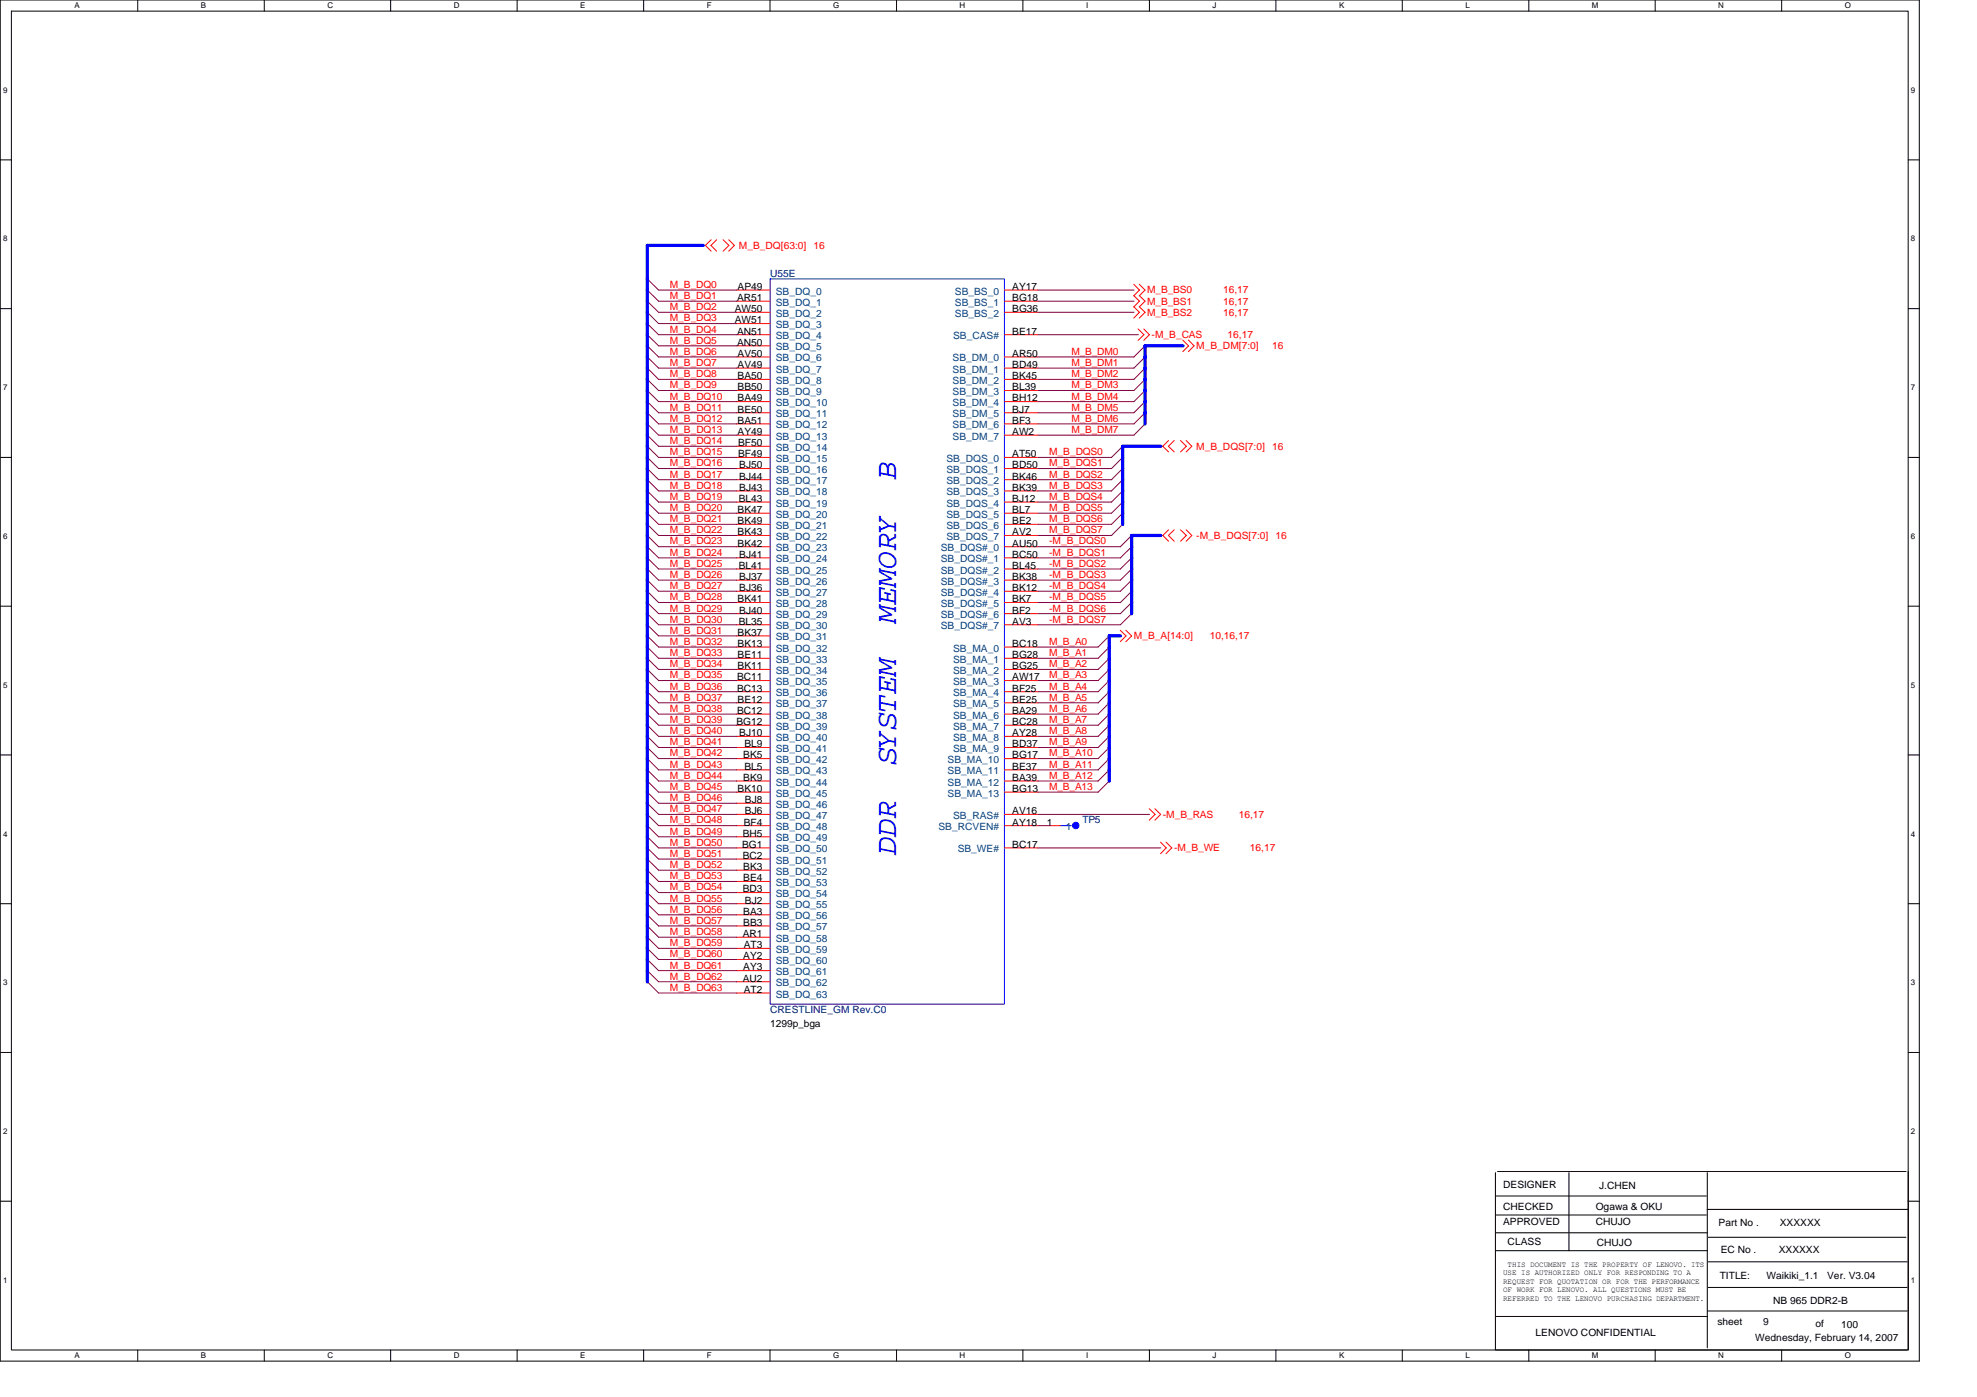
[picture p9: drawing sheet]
<svg xmlns="http://www.w3.org/2000/svg" width="297mm" height="210mm" viewBox="0 0 297 210" stroke-linecap="round" stroke-linejoin="round" font-family="sans-serif">
<path d="M0 0h288.4v204.5h-288.4zM1.7 1.7h285v201.1h-285z" fill="none" stroke="#000" stroke-width=".15"/>
<g fill="#fff">
<path d="M11.2 .2h.8v1.3h-.8z"/>
<path d="M11.2 203h.8v1.4h-.8z"/>
</g>
<path d="M20.7 0v1.7M20.7 202.8v1.7" fill="none" stroke="#000" stroke-width=".15"/>
<g fill="#fff">
<path d="M30.2 .2h.8v1.3h-.8z"/>
<path d="M30.2 203h.8v1.4h-.8z"/>
</g>
<path d="M39.7 0v1.7M39.7 202.8v1.7" fill="none" stroke="#000" stroke-width=".15"/>
<g fill="#fff">
<path d="M49.2 .2h.8v1.3h-.8z"/>
<path d="M49.2 203h.8v1.4h-.8z"/>
</g>
<path d="M58.7 0v1.7M58.7 202.8v1.7" fill="none" stroke="#000" stroke-width=".15"/>
<g fill="#fff">
<path d="M68.2 .2h.8v1.3h-.8z"/>
<path d="M68.2 203h.8v1.4h-.8z"/>
</g>
<path d="M77.7 0v1.7M77.7 202.8v1.7" fill="none" stroke="#000" stroke-width=".15"/>
<g fill="#fff">
<path d="M87.2 .2h.8v1.3h-.8z"/>
<path d="M87.2 203h.8v1.4h-.8z"/>
</g>
<path d="M96.7 0v1.7M96.7 202.8v1.7" fill="none" stroke="#000" stroke-width=".15"/>
<g fill="#fff">
<path d="M106.2 .2h.7v1.3h-.7z"/>
<path d="M106.2 203h.7v1.4h-.7z"/>
</g>
<path d="M115.7 0v1.7M115.7 202.8v1.7" fill="none" stroke="#000" stroke-width=".15"/>
<g fill="#fff">
<path d="M125.2 .2h.9v1.3h-.9z"/>
<path d="M125.2 203h.9v1.4h-.9z"/>
</g>
<path d="M134.7 0v1.7M134.7 202.8v1.7" fill="none" stroke="#000" stroke-width=".15"/>
<g fill="#fff">
<path d="M144.2 .2h.8v1.3h-.8z"/>
<path d="M144.2 203h.8v1.4h-.8z"/>
</g>
<path d="M153.7 0v1.7M153.7 202.8v1.7" fill="none" stroke="#000" stroke-width=".15"/>
<g fill="#fff">
<path d="M163.2 .2h.3v1.3h-.3z"/>
<path d="M163.2 203h.3v1.4h-.3z"/>
</g>
<path d="M172.7 0v1.7M172.7 202.8v1.7" fill="none" stroke="#000" stroke-width=".15"/>
<g fill="#fff">
<path d="M182.2 .2h.6v1.3h-.6z"/>
<path d="M182.2 203h.6v1.4h-.6z"/>
</g>
<path d="M191.7 0v1.7M191.7 202.8v1.7" fill="none" stroke="#000" stroke-width=".15"/>
<g fill="#fff">
<path d="M201.2 .2h.8v1.3h-.8z"/>
<path d="M201.2 203h.8v1.4h-.8z"/>
</g>
<path d="M210.7 0v1.7M210.7 202.8v1.7" fill="none" stroke="#000" stroke-width=".15"/>
<g fill="#fff">
<path d="M220.2 .2h.6v1.3h-.6z"/>
<path d="M220.2 203h.6v1.4h-.6z"/>
</g>
<path d="M229.7 0v1.7M229.7 202.8v1.7" fill="none" stroke="#000" stroke-width=".15"/>
<g fill="#fff">
<path d="M239.2 .2h.9v1.3h-.9z"/>
<path d="M239.2 203h.9v1.4h-.9z"/>
</g>
<path d="M248.7 0v1.7M248.7 202.8v1.7" fill="none" stroke="#000" stroke-width=".15"/>
<g fill="#fff">
<path d="M258.2 .2h.8v1.3h-.8z"/>
<path d="M258.2 203h.8v1.4h-.8z"/>
</g>
<path d="M267.7 0v1.7M267.7 202.8v1.7" fill="none" stroke="#000" stroke-width=".15"/>
<g fill="#fff">
<path d="M277.2 .2h.9v1.3h-.9z"/>
<path d="M277.2 203h.9v1.4h-.9z"/>
<path d="M.5 12.8h.6v1.4h-.6z"/>
<path d="M287.1 12.8h.7v1.4h-.7z"/>
<path d="M.5 35.2h.6v1.3h-.6z"/>
<path d="M287.1 35.2h.7v1.3h-.7z"/>
</g>
<path d="M0 24h1.7M286.7 24h1.7" fill="none" stroke="#000" stroke-width=".15"/>
<g fill="#fff">
<path d="M.5 57.6h.6v1.3h-.6z"/>
<path d="M287.1 57.6h.7v1.3h-.7z"/>
</g>
<path d="M0 46.4h1.7M286.7 46.4h1.7" fill="none" stroke="#000" stroke-width=".15"/>
<g fill="#fff">
<path d="M.5 79.9h.6v1.3h-.6z"/>
<path d="M287.1 79.9h.7v1.3h-.7z"/>
</g>
<path d="M0 68.7h1.7M286.7 68.7h1.7" fill="none" stroke="#000" stroke-width=".15"/>
<g fill="#fff">
<path d="M.5 102.3h.6v1.3h-.6z"/>
<path d="M287.1 102.3h.7v1.3h-.7z"/>
</g>
<path d="M0 91.1h1.7M286.7 91.1h1.7" fill="none" stroke="#000" stroke-width=".15"/>
<g fill="#fff">
<path d="M.5 124.6h.6v1.3h-.6z"/>
<path d="M287.1 124.6h.7v1.3h-.7z"/>
</g>
<path d="M0 113.4h1.7M286.7 113.4h1.7" fill="none" stroke="#000" stroke-width=".15"/>
<g fill="#fff">
<path d="M.5 147h.6v1.3h-.6z"/>
<path d="M287.1 147h.7v1.3h-.7z"/>
</g>
<path d="M0 135.8h1.7M286.7 135.8h1.7" fill="none" stroke="#000" stroke-width=".15"/>
<g fill="#fff">
<path d="M.5 169.3h.6v1.3h-.6z"/>
<path d="M287.1 169.3h.7v1.3h-.7z"/>
</g>
<path d="M0 158.1h1.7M286.7 158.1h1.7" fill="none" stroke="#000" stroke-width=".15"/>
<g fill="#fff">
<path d="M.5 191.7h.6v1.3h-.6z"/>
<path d="M287.1 191.7h.7v1.3h-.7z"/>
</g>
<g fill="none" stroke="#000" stroke-width=".15">
<path d="M224.7 179.7h31.7M224.7 176.2v26.7M225 176h61.4M235.7 176.2v11.7M256.5 176.2v26.3M286.7 176v26.8M0 180.5h1.7M224.7 182.6h31.7M224.7 185.2h31.8M224.7 187.9h31.8M224.7 197.8h31.8M256.5 181.7h30.2"/>
<path d="M256.5 197h30.1M256.7 189.6h29.8M256.7 185.9h29.7M256.7 193.4h29.8M286.7 180.5h1.7M224.8 202.8h61.7"/>
</g>
<g fill="none" stroke="#f00" stroke-width=".15">
<path d="M106.8 36l-.8 .9 .8 .8M107.7 36l-.9 .9 .9 .8M108.6 36l.9 .9-.9 .8M109.5 36l.8 .9-.8 .8M110.7 43.6h5M110.7 45.3h5M110.7 46.9h5M110.7 48.6h5M110.7 50.3h5M110.7 52h5M110.7 53.6h5M110.7 55.3h5"/>
<path d="M110.7 57h5M110.7 58.7h5M150.9 43.6h5M150.9 45.3h5M150.9 46.9h5M150.9 50.3h5M150.9 53.6h5M150.9 55.3h5M150.9 57h5M150.9 58.7h5M170.3 42.7l.9 .9-.9 .8M170.3 46.1l.9 .8-.9 .9"/>
<path d="M170.3 44.4l.9 .9-.9 .8M171 49.4l.9 .9-.9 .8M171.2 42.7l.8 .9-.8 .8M171.2 46.1l.8 .8-.8 .9M171.2 44.4l.8 .9-.8 .8M171.8 49.4l.9 .9-.9 .8M177.7 51.1l.9 .9-.9 .8M178.6 51.1l.8 .9-.8 .8M110.7 60.3h5M110.7 62h5M110.7 63.7h5M110.7 65.4h5"/>
<path d="M110.7 67.1h5M110.7 68.7h5M110.7 70.4h5M110.7 72.1h5M110.7 73.8h5M110.7 75.4h5M110.7 77.1h5M110.7 78.8h5M150.9 60.3h5M150.9 62h5M150.9 63.7h5M150.9 65.4h5"/>
<path d="M150.9 68.7h5M150.9 70.4h5M150.9 72.1h5M150.9 73.8h5M150.9 75.4h5M150.9 77.1h5M150.9 78.8h5M175.6 66.2l-.9 .9 .9 .8M175.6 79.6l-.9 .9 .9 .8M176.4 66.2l-.8 .9 .8 .8M176.4 79.6l-.8 .9 .8 .8M177.4 66.2l.8 .9-.8 .8"/>
<path d="M177.4 79.6l.8 .9-.8 .8M178.2 66.2l.9 .9-.9 .8M178.2 79.6l.9 .9-.9 .8M110.7 80.5h5M110.7 82.1h5M110.7 83.8h5M110.7 85.5h5M110.7 87.2h5M110.7 88.8h5M110.7 90.5h5M110.7 92.2h5M110.7 93.9h5"/>
<path d="M110.7 95.5h5M110.7 97.2h5M110.7 98.9h5M150.9 80.5h5M150.9 82.1h5M150.9 83.8h5M150.9 85.5h5M150.9 87.2h5M150.9 88.8h5M150.9 90.5h5M150.9 92.2h5M150.9 93.9h5"/>
<path d="M150.9 97.2h5M150.9 98.9h5M168.3 94.7l.9 .8-.9 .9M169.2 94.7l.8 .8-.8 .9M110.7 100.6h5M110.7 102.3h5M110.7 103.9h5M110.7 105.6h5M110.7 107.3h5M110.7 109h5M110.7 110.6h5M110.7 112.3h5"/>
<path d="M110.7 114h5M110.7 115.7h5M110.7 117.3h5M110.7 119h5M150.9 100.6h5M150.9 102.3h5M150.9 103.9h5M150.9 105.6h5M150.9 107.3h5M150.9 109h5M150.9 110.6h5M150.9 112.3h5"/>
<path d="M150.9 114h5M150.9 115.7h5M150.9 117.3h5M150.9 119h5M110.7 124.1h5M110.7 120.7h5M110.7 122.4h5M110.7 125.7h5M110.7 127.4h5M110.7 129.1h5M110.7 130.7h5M110.7 132.4h5"/>
<path d="M110.7 134.1h5M110.7 135.8h5M110.7 137.5h5M110.7 139.1h5M150.9 124.1h5M150.9 122.4h5M150.9 127.4h5M157.6 124.1h1.7M172.7 121.5l.8 .9-.8 .8M173.5 121.5l.9 .9-.9 .8M174.4 126.5l.8 .9-.8 .9M175.2 126.5l.9 .9-.9 .9"/>
<path d="M110.7 140.8h5M110.7 142.5h5M110.7 144.2h5M110.7 145.8h5M110.7 147.5h5M110.7 149.2h5"/>
</g>
<circle cx="161.6" cy="124" r=".49" fill="#00f" stroke="#00f" stroke-width=".15"/>
<path d="M115.7 41.9h35.2v109h-35.2zM159.3 124.1h1.7" fill="none" stroke="#00f" stroke-width=".15"/>
<g fill="none" stroke="#800040" stroke-width=".15">
<path d="M97.2 58.7l1.8 1.6h11.7M97.2 46.9l1.8 1.7h11.7M97.2 48.6l1.8 1.7h11.7M97.2 41.9l1.8 1.7h11.7M97.2 51.9l1.8 1.7h11.7M97.2 57l1.8 1.7h11.7M97.2 55.3l1.8 1.7h11.7M97.2 43.6l1.8 1.7h11.7M97.2 45.2l1.8 1.7h11.7M97.2 50.3l1.8 1.7h11.7M97.2 53.6l1.8 1.7h11.7M155.9 43.6h14.5"/>
<path d="M155.9 45.3h14.5M155.9 46.9h14.5M155.9 50.3h15.1M172.1 58.7l-1.7 1.6h-14.5M172.1 57l-1.7 1.7h-14.5M172.1 53.6l-1.7 1.7h-14.5M172.1 51.9l-1.7 1.7h-14.5M172.1 55.3l-1.7 1.7h-14.5M97.2 62l1.8 1.7h11.7M97.2 72.1l1.8 1.7h11.7M97.2 77.1l1.8 1.7h11.7M97.2 60.3l1.8 1.7h11.7"/>
<path d="M97.2 70.4l1.8 1.7h11.7M97.2 65.4l1.8 1.7h11.7M97.2 63.7l1.8 1.7h11.7M97.2 73.7l1.8 1.7h11.7M97.2 68.7l1.8 1.7h11.7M97.2 78.8l1.8 1.7h11.7M97.2 75.4l1.8 1.7h11.7M97.2 67l1.8 1.7h11.7M155.9 75.4h11.1M155.9 70.4h11.1M155.9 73.8h11.1M155.9 77.1h11.1"/>
<path d="M155.9 72.1h11.1M155.9 78.8h11.1M155.9 68.7h11.1M168.7 70.4l-1.7 1.7M168.7 75.4l-1.7 1.7M168.7 67l-1.7 1.7M168.7 73.7l-1.7 1.7M168.7 72.1l-1.7 1.7M168.7 68.7l-1.7 1.7M168.7 77.1l-1.7 1.7M168.7 78.8l-1.7 1.7M172.1 63.7l-1.7 1.7h-14.5"/>
<path d="M172.1 60.3l-1.7 1.7h-14.5M172.1 62l-1.7 1.7h-14.5M97.2 82.1l1.8 1.7h11.7M97.2 97.2l1.8 1.7h11.7M97.2 87.1l1.8 1.7h11.7M97.2 93.9l1.8 1.6h11.7M97.2 83.8l1.8 1.7h11.7M97.2 85.5l1.8 1.7h11.7M97.2 88.8l1.8 1.7h11.7M97.2 98.9l1.8 1.7h11.7M97.2 80.4l1.8 1.7h11.7M97.2 95.5l1.8 1.7h11.7"/>
<path d="M97.2 90.5l1.8 1.7h11.7M97.2 92.2l1.8 1.7h11.7M155.9 80.5h11.1M166.7 97.2l-1.7 1.7h-9.1M166.7 95.5l-1.7 1.7h-9.1M166.7 98.9l-1.7 1.7h-9.1M170 88.8l-1.7 1.7h-12.4M170 80.4l-1.7 1.7h-12.4M170 83.8l-1.7 1.7h-12.4M170 87.1l-1.7 1.7h-12.4M170 92.2l-1.7 1.7h-12.4M170 85.5l-1.7 1.7h-12.4"/>
<path d="M170 90.5l-1.7 1.7h-12.4M170 82.1l-1.7 1.7h-12.4M97.2 115.7l1.8 1.6h11.7M97.2 103.9l1.8 1.7h11.7M97.2 107.3l1.8 1.7h11.7M97.2 112.3l1.8 1.7h11.7M97.2 108.9l1.8 1.7h11.7M97.2 102.2l1.8 1.7h11.7M97.2 110.6l1.8 1.7h11.7M97.2 100.6l1.8 1.7h11.7M97.2 119l1.8 1.7h11.7M97.2 105.6l1.8 1.7h11.7"/>
<path d="M97.2 114l1.8 1.7h11.7M97.2 117.3l1.8 1.7h11.7M166.7 114l-1.7 1.7h-9.1M166.7 107.3l-1.7 1.7h-9.1M166.7 102.2l-1.7 1.7h-9.1M166.7 112.3l-1.7 1.7h-9.1M166.7 110.6l-1.7 1.7h-9.1M166.7 108.9l-1.7 1.7h-9.1M166.7 105.6l-1.7 1.7h-9.1M166.7 103.9l-1.7 1.7h-9.1M166.7 100.6l-1.7 1.7h-9.1M166.7 115.7l-1.7 1.6h-9.1"/>
<path d="M166.7 117.3l-1.7 1.7h-9.1M97.2 125.7l1.8 1.7h11.7M97.2 130.7l1.8 1.7h11.7M97.2 137.4l1.8 1.7h11.7M97.2 139.1l1.8 1.7h11.7M97.2 132.4l1.8 1.7h11.7M97.2 127.4l1.8 1.7h11.7M97.2 134.1l1.8 1.7h11.7M97.2 120.7l1.8 1.7h11.7M97.2 129.1l1.8 1.6h11.7M97.2 122.3l1.8 1.8h11.7M97.2 124l1.8 1.7h11.7"/>
<path d="M97.2 135.8l1.8 1.7h11.7M155.9 127.4h18.5M155.9 122.4h16.8M155.9 124.1h1.7M97.2 142.5l1.8 1.7h11.7M97.2 147.5l1.8 1.7h11.7M97.2 140.8l1.8 1.7h11.7M97.2 145.8l1.8 1.7h11.7M97.2 144.1l1.8 1.7h11.7"/>
</g>
<path d="M105.7 36.9h-8.4v110.6M177.8 52h-5.8v11.7M174.4 67.1h-5.7v11.7M168.4 95.5h-1.7v21.9M174.4 80.5h-4.4v11.7" fill="none" stroke="#00f" stroke-width=".49"/>
<g font-size="4.5" fill="#00f">
<text x="134.6" y="72.1" transform="rotate(-90 134.6 72.1)">B</text>
<text x="134.6" y="93.5" transform="rotate(-90 134.6 93.5)">MEMORY</text>
<text x="134.6" y="115" transform="rotate(-90 134.6 115)">SYSTEM</text>
<text x="134.6" y="128.4" transform="rotate(-90 134.6 128.4)">DDR</text>
</g>
<g font-size="1.5" fill="#f00">
<text x="111" y="37.4">M_B_DQ[63:0]</text>
<text x="122.2" y="37.4">16</text>
<text x="100.6" y="43.3">M_B_DQ0</text>
<text x="100.6" y="44.9">M_B_DQ1</text>
<text x="100.6" y="46.6">M_B_DQ2</text>
<text x="172.4" y="44.1">M_B_BS0</text>
<text x="172.4" y="47.5">M_B_BS2</text>
<text x="172.4" y="45.8">M_B_BS1</text>
<text x="183.8" y="44.1">16,17</text>
<text x="183.8" y="47.5">16,17</text>
<text x="183.8" y="45.8">16,17</text>
<text x="100.6" y="48.3">M_B_DQ3</text>
<text x="100.6" y="51.6">M_B_DQ5</text>
<text x="100.6" y="53.3">M_B_DQ6</text>
<text x="100.6" y="50">M_B_DQ4</text>
<text x="161" y="53.3">M_B_DM0</text>
<text x="173" y="50.8">-M_B_CAS</text>
<text x="179.7" y="52.5">M_B_DM[7:0]</text>
<text x="184.4" y="50.8">16,17</text>
<text x="191.2" y="52.5">16</text>
<text x="100.6" y="55">M_B_DQ7</text>
<text x="100.6" y="56.7">M_B_DQ8</text>
<text x="100.6" y="58.4">M_B_DQ9</text>
<text x="161" y="58.4">M_B_DM3</text>
<text x="161" y="56.7">M_B_DM2</text>
<text x="161" y="55">M_B_DM1</text>
<text x="100.6" y="63.4">M_B_DQ12</text>
<text x="100.6" y="61.7">M_B_DQ11</text>
<text x="100.6" y="65">M_B_DQ13</text>
<text x="100.6" y="60">M_B_DQ10</text>
<text x="161" y="61.7">M_B_DM5</text>
<text x="161" y="63.4">M_B_DM6</text>
<text x="161" y="65">M_B_DM7</text>
<text x="161" y="60">M_B_DM4</text>
<text x="100.6" y="71.8">M_B_DQ17</text>
<text x="100.6" y="70.1">M_B_DQ16</text>
<text x="100.6" y="68.4">M_B_DQ15</text>
<text x="100.6" y="66.7">M_B_DQ14</text>
<text x="157.6" y="70.1">M_B_DQS1</text>
<text x="157.6" y="68.4">M_B_DQS0</text>
<text x="157.6" y="71.8">M_B_DQS2</text>
<text x="179.7" y="67.6">M_B_DQS[7:0]</text>
<text x="191.2" y="67.6">16</text>
<text x="100.6" y="73.4">M_B_DQ18</text>
<text x="100.6" y="75.1">M_B_DQ19</text>
<text x="100.6" y="76.8">M_B_DQ20</text>
<text x="157.6" y="75.1">M_B_DQS4</text>
<text x="157.6" y="76.8">M_B_DQS5</text>
<text x="157.6" y="73.4">M_B_DQS3</text>
<text x="100.6" y="80.1">M_B_DQ22</text>
<text x="100.6" y="81.8">M_B_DQ23</text>
<text x="100.6" y="83.5">M_B_DQ24</text>
<text x="100.6" y="78.5">M_B_DQ21</text>
<text x="157.6" y="80.1">M_B_DQS7</text>
<text x="157.6" y="81.8">-M_B_DQS0</text>
<text x="157.6" y="78.5">M_B_DQS6</text>
<text x="157.6" y="83.5">-M_B_DQS1</text>
<text x="179.7" y="81">-M_B_DQS[7:0]</text>
<text x="191.6" y="81">16</text>
<text x="100.6" y="88.5">M_B_DQ27</text>
<text x="100.6" y="86.8">M_B_DQ26</text>
<text x="100.6" y="85.2">M_B_DQ25</text>
<text x="157.6" y="85.2">-M_B_DQS2</text>
<text x="157.6" y="88.5">-M_B_DQS4</text>
<text x="157.6" y="86.8">-M_B_DQS3</text>
<text x="100.6" y="91.9">M_B_DQ29</text>
<text x="100.6" y="95.2">M_B_DQ31</text>
<text x="100.6" y="93.6">M_B_DQ30</text>
<text x="100.6" y="90.2">M_B_DQ28</text>
<text x="157.6" y="91.9">-M_B_DQS6</text>
<text x="157.6" y="90.2">-M_B_DQS5</text>
<text x="157.6" y="93.6">-M_B_DQS7</text>
<text x="100.6" y="98.6">M_B_DQ33</text>
<text x="100.6" y="100.3">M_B_DQ34</text>
<text x="100.6" y="96.9">M_B_DQ32</text>
<text x="100.6" y="101.9">M_B_DQ35</text>
<text x="157.6" y="98.6">M_B_A1</text>
<text x="157.6" y="101.9">M_B_A3</text>
<text x="157.6" y="100.3">M_B_A2</text>
<text x="157.6" y="96.9">M_B_A0</text>
<text x="170.4" y="96.1">M_B_A[14:0]</text>
<text x="181.8" y="96.1">10,16,17</text>
<text x="100.6" y="103.6">M_B_DQ36</text>
<text x="100.6" y="105.3">M_B_DQ37</text>
<text x="100.6" y="107">M_B_DQ38</text>
<text x="157.6" y="105.3">M_B_A5</text>
<text x="157.6" y="107">M_B_A6</text>
<text x="157.6" y="103.6">M_B_A4</text>
<text x="100.6" y="108.6">M_B_DQ39</text>
<text x="100.6" y="112">M_B_DQ41</text>
<text x="100.6" y="110.3">M_B_DQ40</text>
<text x="100.6" y="113.7">M_B_DQ42</text>
<text x="157.6" y="110.3">M_B_A8</text>
<text x="157.6" y="113.7">M_B_A10</text>
<text x="157.6" y="108.6">M_B_A7</text>
<text x="157.6" y="112">M_B_A9</text>
<text x="100.6" y="117">M_B_DQ44</text>
<text x="100.6" y="115.3">M_B_DQ43</text>
<text x="100.6" y="118.7">M_B_DQ45</text>
<text x="157.6" y="118.7">M_B_A13</text>
<text x="157.6" y="115.3">M_B_A11</text>
<text x="157.6" y="117">M_B_A12</text>
<text x="100.6" y="120.4">M_B_DQ46</text>
<text x="100.6" y="122">M_B_DQ47</text>
<text x="100.6" y="125.4">M_B_DQ49</text>
<text x="100.6" y="123.7">M_B_DQ48</text>
<text x="174.7" y="122.9">-M_B_RAS</text>
<text x="186.1" y="122.9">16,17</text>
<text x="100.6" y="128.8">M_B_DQ51</text>
<text x="100.6" y="127.1">M_B_DQ50</text>
<text x="100.6" y="130.4">M_B_DQ52</text>
<text x="176.4" y="127.9">-M_B_WE</text>
<text x="187.8" y="127.9">16,17</text>
<text x="100.6" y="137.1">M_B_DQ56</text>
<text x="100.6" y="133.8">M_B_DQ54</text>
<text x="100.6" y="132.1">M_B_DQ53</text>
<text x="100.6" y="135.5">M_B_DQ55</text>
<text x="100.6" y="138.8">M_B_DQ57</text>
<text x="100.6" y="140.5">M_B_DQ58</text>
<text x="100.6" y="143.8">M_B_DQ60</text>
<text x="100.6" y="142.2">M_B_DQ59</text>
<text x="100.6" y="147.2">M_B_DQ62</text>
<text x="100.6" y="148.9">M_B_DQ63</text>
<text x="100.6" y="145.5">M_B_DQ61</text>
</g>
<g font-size="1.5" fill="#000080">
<text x="115.7" y="41.6">U55E</text>
<text x="162.6" y="123.7">TP5</text>
<text x="115.7" y="152.2">CRESTLINE_GM Rev.C0</text>
</g>
<g font-size="1.5">
<text x="110.4" y="46.9">AW50</text>
<text x="110.7" y="45.2">AR51</text>
<text x="110.8" y="43.6">AP49</text>
<text x="152.1" y="43.6">AY17</text>
<text x="152.1" y="45.2">BG18</text>
<text x="152.1" y="46.9">BG36</text>
<text x="110.4" y="48.6">AW51</text>
<text x="110.7" y="50.3">AN51</text>
<text x="110.7" y="51.9">AN50</text>
<text x="110.8" y="53.6">AV50</text>
<text x="152.1" y="50.3">BE17</text>
<text x="152.1" y="53.6">AR50</text>
<text x="110.8" y="55.3">AV49</text>
<text x="110.8" y="57">BA50</text>
<text x="110.8" y="58.7">BB50</text>
<text x="152.1" y="55.3">BD49</text>
<text x="152.1" y="57">BK45</text>
<text x="152.1" y="58.7">BL39</text>
<text x="110.8" y="60.3">BA49</text>
<text x="110.8" y="62">BE50</text>
<text x="110.8" y="63.7">BA51</text>
<text x="110.8" y="65.4">AY49</text>
<text x="152.1" y="60.3">BH12</text>
<text x="152.1" y="62">BJ7</text>
<text x="152.1" y="63.7">BF3</text>
<text x="152.1" y="65.4">AW2</text>
<text x="110.9" y="67">BF50</text>
<text x="110.9" y="68.7">BF49</text>
<text x="111.1" y="70.4">BJ50</text>
<text x="152.1" y="68.7">AT50</text>
<text x="152.1" y="70.4">BD50</text>
<text x="110.8" y="77.1">BK47</text>
<text x="111" y="75.4">BL43</text>
<text x="111.1" y="72.1">BJ44</text>
<text x="111.1" y="73.7">BJ43</text>
<text x="152.1" y="72.1">BK46</text>
<text x="152.1" y="73.7">BK39</text>
<text x="152.1" y="75.4">BJ12</text>
<text x="152.1" y="77.1">BL7</text>
<text x="110.8" y="78.8">BK49</text>
<text x="110.8" y="80.4">BK43</text>
<text x="110.8" y="82.1">BK42</text>
<text x="111.1" y="83.8">BJ41</text>
<text x="152.1" y="78.8">BE2</text>
<text x="152.1" y="80.4">AV2</text>
<text x="152.1" y="82.1">AU50</text>
<text x="152.1" y="83.8">BC50</text>
<text x="111" y="85.5">BL41</text>
<text x="111.1" y="87.1">BJ37</text>
<text x="111.1" y="88.8">BJ36</text>
<text x="152.1" y="85.5">BL45</text>
<text x="152.1" y="87.1">BK38</text>
<text x="152.1" y="88.8">BK12</text>
<text x="110.8" y="90.5">BK41</text>
<text x="110.8" y="95.5">BK37</text>
<text x="111" y="93.9">BL35</text>
<text x="111.1" y="92.2">BJ40</text>
<text x="152.1" y="90.5">BK7</text>
<text x="152.1" y="92.2">BF2</text>
<text x="152.1" y="93.9">AV3</text>
<text x="110.8" y="97.2">BK13</text>
<text x="110.8" y="98.9">BE11</text>
<text x="110.8" y="100.6">BK11</text>
<text x="152.1" y="97.2">BC18</text>
<text x="152.1" y="98.9">BG28</text>
<text x="152.1" y="100.6">BG25</text>
<text x="110.7" y="102.2">BC11</text>
<text x="110.7" y="103.9">BC13</text>
<text x="110.7" y="107.3">BC12</text>
<text x="110.8" y="105.6">BE12</text>
<text x="152.1" y="102.2">AW17</text>
<text x="152.1" y="103.9">BF25</text>
<text x="152.1" y="105.6">BE25</text>
<text x="152.1" y="107.3">BA29</text>
<text x="110.7" y="108.9">BG12</text>
<text x="111.1" y="110.6">BJ10</text>
<text x="111.7" y="114">BK5</text>
<text x="111.8" y="112.3">BL9</text>
<text x="152.1" y="114">BG17</text>
<text x="152.1" y="108.9">BC28</text>
<text x="152.1" y="110.6">AY28</text>
<text x="152.1" y="112.3">BD37</text>
<text x="110.8" y="119">BK10</text>
<text x="111.7" y="117.3">BK9</text>
<text x="111.8" y="115.7">BL5</text>
<text x="152.1" y="115.7">BE37</text>
<text x="152.1" y="117.3">BA39</text>
<text x="152.1" y="119">BG13</text>
<text x="111.6" y="125.7">BH5</text>
<text x="111.8" y="124">BF4</text>
<text x="111.9" y="120.7">BJ8</text>
<text x="111.9" y="122.3">BJ6</text>
<text x="152.1" y="122.3">AV16</text>
<text x="152.1" y="124">AY18</text>
<text x="157.3" y="124">1</text>
<text x="111.5" y="127.4">BG1</text>
<text x="111.6" y="129.1">BC2</text>
<text x="111.7" y="130.7">BK3</text>
<text x="152.1" y="127.4">BC17</text>
<text x="111.6" y="134.1">BD3</text>
<text x="111.7" y="132.4">BE4</text>
<text x="111.7" y="137.4">BA3</text>
<text x="111.9" y="135.8">BJ2</text>
<text x="111.6" y="140.8">AR1</text>
<text x="111.7" y="139.1">BB3</text>
<text x="111.8" y="142.5">AT3</text>
<text x="111.6" y="147.5">AU2</text>
<text x="111.7" y="144.1">AY2</text>
<text x="111.7" y="145.8">AY3</text>
<text x="111.8" y="149.2">AT2</text>
<text x="115.7" y="154.2">1299p_bga</text>
<text x="225.8" y="178.5">DESIGNER</text>
<text x="240.3" y="178.7">J.CHEN</text>
<text x="225.8" y="181.7">CHECKED</text>
<text x="225.8" y="184.1">APPROVED</text>
<text x="239.8" y="181.7">Ogawa &amp; OKU</text>
<text x="239.8" y="184.1">CHUJO</text>
<text x="258.2" y="184.3">Part No .</text>
<text x="267.4" y="184.3">XXXXXX</text>
<text x="226.5" y="187.1">CLASS</text>
<text x="239.9" y="187.3">CHUJO</text>
<text x="258.5" y="188.3">EC No .</text>
<text x="267.2" y="188.3">XXXXXX</text>
<text x="258.4" y="192.1">TITLE:</text>
<text x="265.4" y="192.1">Waikiki_1.1</text>
<text x="266.4" y="196">NB 965 DDR2-B</text>
<text x="274.5" y="192.1">Ver. V3.04</text>
<text x="230.7" y="200.7">LENOVO CONFIDENTIAL</text>
<text x="258" y="199.2">sheet</text>
<text x="263.7" y="201.5">Wednesday, February 14, 2007</text>
<text x="264.9" y="199.2">9</text>
<text x="272.8" y="199.3">of</text>
<text x="276.6" y="199.5">100</text>
</g>
<g font-size="1.5" fill="#004080">
<text x="116.6" y="44.3">SB_DQ_0</text>
<text x="116.6" y="45.9">SB_DQ_1</text>
<text x="116.6" y="47.6">SB_DQ_2</text>
<text x="143.5" y="44.3">SB_BS_0</text>
<text x="143.5" y="45.9">SB_BS_1</text>
<text x="143.5" y="47.6">SB_BS_2</text>
<text x="116.6" y="49.3">SB_DQ_3</text>
<text x="116.6" y="51">SB_DQ_4</text>
<text x="116.6" y="52.6">SB_DQ_5</text>
<text x="143.2" y="51">SB_CAS#</text>
<text x="116.6" y="54.3">SB_DQ_6</text>
<text x="116.6" y="56">SB_DQ_7</text>
<text x="116.6" y="57.7">SB_DQ_8</text>
<text x="116.6" y="59.4">SB_DQ_9</text>
<text x="143.1" y="54.3">SB_DM_0</text>
<text x="143.1" y="56">SB_DM_1</text>
<text x="143.1" y="57.7">SB_DM_2</text>
<text x="143.1" y="59.4">SB_DM_3</text>
<text x="116.6" y="61">SB_DQ_10</text>
<text x="116.6" y="62.7">SB_DQ_11</text>
<text x="116.6" y="64.4">SB_DQ_12</text>
<text x="143.1" y="61">SB_DM_4</text>
<text x="143.1" y="62.7">SB_DM_5</text>
<text x="143.1" y="64.4">SB_DM_6</text>
<text x="116.6" y="66.1">SB_DQ_13</text>
<text x="116.6" y="67.7">SB_DQ_14</text>
<text x="116.6" y="69.4">SB_DQ_15</text>
<text x="116.6" y="71.1">SB_DQ_16</text>
<text x="142.2" y="69.4">SB_DQS_0</text>
<text x="142.2" y="71.1">SB_DQS_1</text>
<text x="143.1" y="66.1">SB_DM_7</text>
<text x="116.6" y="72.8">SB_DQ_17</text>
<text x="116.6" y="74.4">SB_DQ_18</text>
<text x="116.6" y="76.1">SB_DQ_19</text>
<text x="116.6" y="77.8">SB_DQ_20</text>
<text x="142.2" y="72.8">SB_DQS_2</text>
<text x="142.2" y="74.4">SB_DQS_3</text>
<text x="142.2" y="76.1">SB_DQS_4</text>
<text x="142.2" y="77.8">SB_DQS_5</text>
<text x="116.6" y="79.5">SB_DQ_21</text>
<text x="116.6" y="81.1">SB_DQ_22</text>
<text x="116.6" y="82.8">SB_DQ_23</text>
<text x="141.3" y="82.8">SB_DQS#_0</text>
<text x="142.2" y="79.5">SB_DQS_6</text>
<text x="142.2" y="81.1">SB_DQS_7</text>
<text x="116.6" y="84.5">SB_DQ_24</text>
<text x="116.6" y="86.2">SB_DQ_25</text>
<text x="116.6" y="87.8">SB_DQ_26</text>
<text x="116.6" y="89.5">SB_DQ_27</text>
<text x="141.3" y="84.5">SB_DQS#_1</text>
<text x="141.3" y="86.2">SB_DQS#_2</text>
<text x="141.3" y="87.8">SB_DQS#_3</text>
<text x="141.3" y="89.5">SB_DQS#_4</text>
<text x="116.6" y="91.2">SB_DQ_28</text>
<text x="116.6" y="92.9">SB_DQ_29</text>
<text x="116.6" y="94.6">SB_DQ_30</text>
<text x="141.3" y="91.2">SB_DQS#_5</text>
<text x="141.3" y="92.9">SB_DQS#_6</text>
<text x="141.3" y="94.6">SB_DQS#_7</text>
<text x="116.6" y="96.2">SB_DQ_31</text>
<text x="116.6" y="97.9">SB_DQ_32</text>
<text x="116.6" y="99.6">SB_DQ_33</text>
<text x="116.6" y="101.3">SB_DQ_34</text>
<text x="143.2" y="97.9">SB_MA_0</text>
<text x="143.2" y="99.6">SB_MA_1</text>
<text x="143.2" y="101.3">SB_MA_2</text>
<text x="116.6" y="102.9">SB_DQ_35</text>
<text x="116.6" y="104.6">SB_DQ_36</text>
<text x="116.6" y="106.3">SB_DQ_37</text>
<text x="116.6" y="108">SB_DQ_38</text>
<text x="143.2" y="102.9">SB_MA_3</text>
<text x="143.2" y="104.6">SB_MA_4</text>
<text x="143.2" y="106.3">SB_MA_5</text>
<text x="143.2" y="108">SB_MA_6</text>
<text x="116.6" y="109.6">SB_DQ_39</text>
<text x="116.6" y="111.3">SB_DQ_40</text>
<text x="116.6" y="113">SB_DQ_41</text>
<text x="143.2" y="109.6">SB_MA_7</text>
<text x="143.2" y="111.3">SB_MA_8</text>
<text x="143.2" y="113">SB_MA_9</text>
<text x="116.6" y="114.7">SB_DQ_42</text>
<text x="116.6" y="116.4">SB_DQ_43</text>
<text x="116.6" y="118">SB_DQ_44</text>
<text x="116.6" y="119.7">SB_DQ_45</text>
<text x="142.4" y="114.7">SB_MA_10</text>
<text x="142.4" y="116.4">SB_MA_11</text>
<text x="142.4" y="118">SB_MA_12</text>
<text x="142.4" y="119.7">SB_MA_13</text>
<text x="116.6" y="121.4">SB_DQ_46</text>
<text x="116.6" y="123">SB_DQ_47</text>
<text x="116.6" y="124.7">SB_DQ_48</text>
<text x="141" y="124.7">SB_RCVEN#</text>
<text x="143.2" y="123">SB_RAS#</text>
<text x="160.1" y="124.7">1</text>
<text x="116.6" y="126.4">SB_DQ_49</text>
<text x="116.6" y="128.1">SB_DQ_50</text>
<text x="116.6" y="129.8">SB_DQ_51</text>
<text x="116.6" y="131.4">SB_DQ_52</text>
<text x="143.9" y="128.1">SB_WE#</text>
<text x="116.6" y="133.1">SB_DQ_53</text>
<text x="116.6" y="134.8">SB_DQ_54</text>
<text x="116.6" y="136.5">SB_DQ_55</text>
<text x="116.6" y="138.1">SB_DQ_56</text>
<text x="116.6" y="139.8">SB_DQ_57</text>
<text x="116.6" y="141.5">SB_DQ_58</text>
<text x="116.6" y="143.2">SB_DQ_59</text>
<text x="116.6" y="144.8">SB_DQ_60</text>
<text x="116.6" y="146.5">SB_DQ_61</text>
<text x="116.6" y="148.2">SB_DQ_62</text>
<text x="116.6" y="149.9">SB_DQ_63</text>
</g>
<g font-size="1.2">
<text x="11.2" y="1.3">A</text>
<text x="30.2" y="1.3">B</text>
<text x="49.2" y="1.3">C</text>
<text x="68.2" y="1.3">D</text>
<text x="87.2" y="1.3">E</text>
<text x="106.2" y="1.3">F</text>
<text x="125.2" y="1.3">G</text>
<text x="144.2" y="1.3">H</text>
<text x="163.2" y="1.3">I</text>
<text x="182.2" y="1.3">J</text>
<text x="201.2" y="1.3">K</text>
<text x="220.2" y="1.3">L</text>
<text x="239.2" y="1.3">M</text>
<text x="258.2" y="1.3">N</text>
<text x="277.2" y="1.3">O</text>
<text x=".5" y="13.9">9</text>
<text x="287.1" y="13.9">9</text>
<text x=".5" y="36.3">8</text>
<text x="287.1" y="36.3">8</text>
<text x=".5" y="58.6">7</text>
<text x="287.1" y="58.6">7</text>
<text x=".5" y="81">6</text>
<text x="287.1" y="81">6</text>
<text x=".5" y="103.3">5</text>
<text x="287.1" y="103.3">5</text>
<text x=".5" y="125.7">4</text>
<text x="287.1" y="125.7">4</text>
<text x=".5" y="148">3</text>
<text x="287.1" y="148">3</text>
<text x=".5" y="170.4">2</text>
<text x="287.1" y="170.4">2</text>
<text x="225.8" y="191.6">USE IS AUTHORIZED ONLY FOR RESPONDING TO A</text>
<text x="226.5" y="190.4">THIS DOCUMENT IS THE PROPERTY OF LENOVO. ITS</text>
<text x=".5" y="192.7">1</text>
<text x="225.8" y="192.9">REQUEST FOR QUOTATION OR FOR THE PERFORMANCE</text>
<text x="225.8" y="194.2">OF WORK FOR LENOVO. ALL QUESTIONS MUST BE</text>
<text x="225.8" y="195.5">REFERRED TO THE LENOVO PURCHASING DEPARTMENT.</text>
<text x="287.1" y="192.7">1</text>
<text x="11.2" y="204.1">A</text>
<text x="30.2" y="204.1">B</text>
<text x="49.2" y="204.1">C</text>
<text x="68.2" y="204.1">D</text>
<text x="87.2" y="204.1">E</text>
<text x="106.2" y="204.1">F</text>
<text x="125.2" y="204.1">G</text>
<text x="144.2" y="204.1">H</text>
<text x="163.2" y="204.1">I</text>
<text x="182.2" y="204.1">J</text>
<text x="201.2" y="204.1">K</text>
<text x="220.2" y="204.1">L</text>
<text x="239.2" y="204.1">M</text>
<text x="258.2" y="204.1">N</text>
<text x="277.2" y="204.1">O</text>
</g>
</svg>
